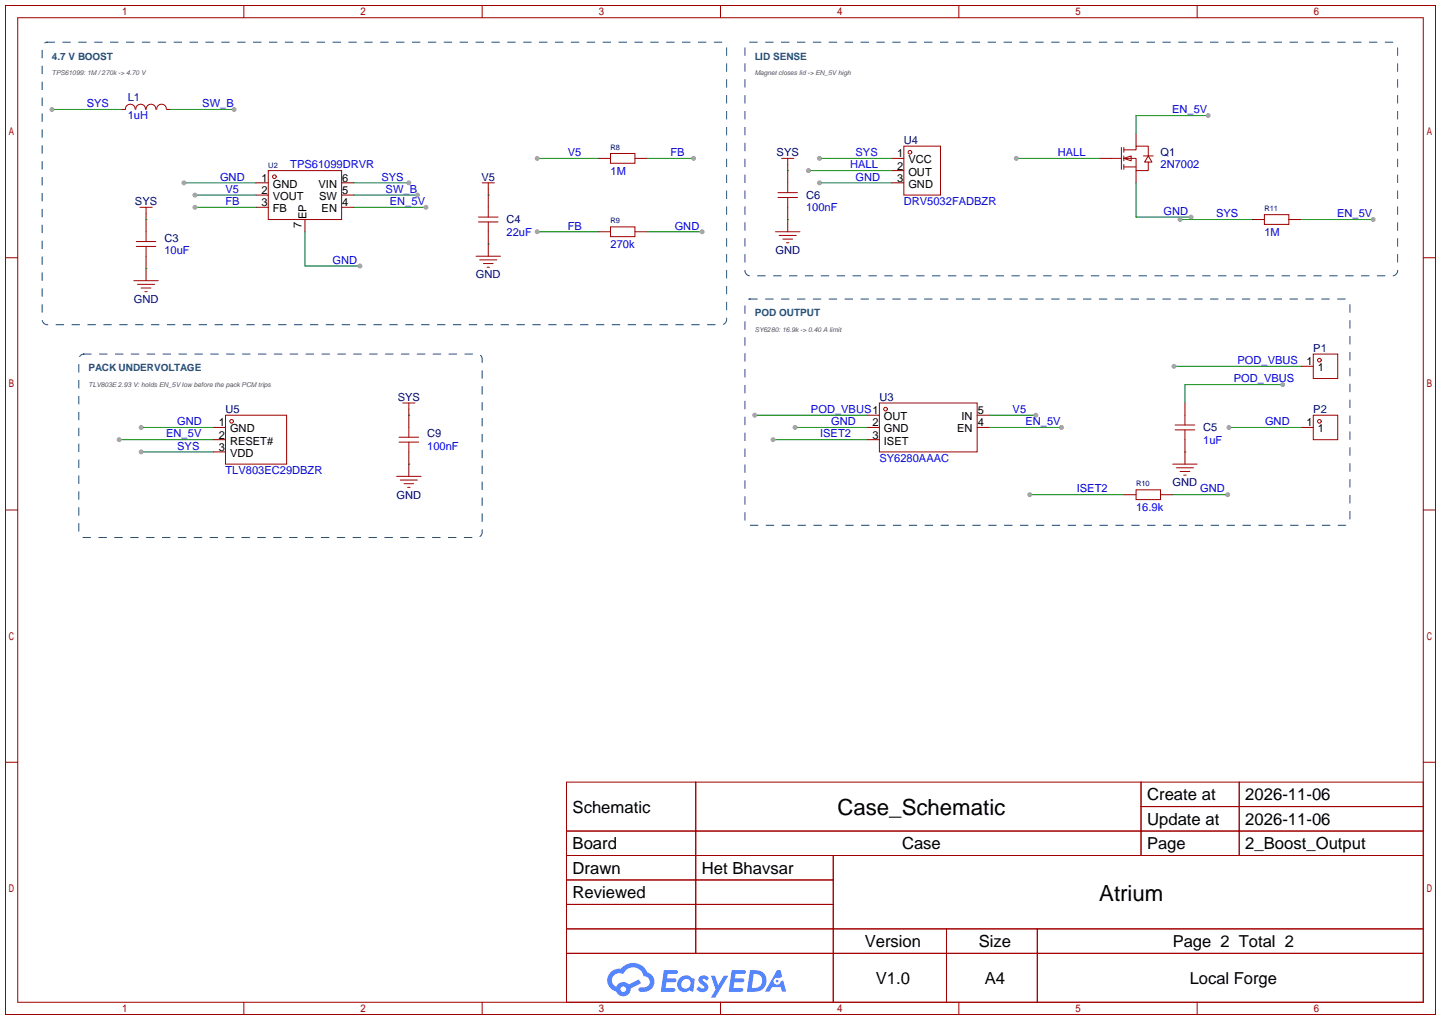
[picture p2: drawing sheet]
<svg xmlns="http://www.w3.org/2000/svg" width="299mm" height="212mm" viewBox="0 0 299 212" stroke-linecap="round" stroke-linejoin="round" font-family="sans-serif">
<g fill="none" stroke="#a10000" stroke-width=".21">
<path d="M1.1 1.1h297.2v209.6h-297.2zM3.7 3.7h292.1v204.5h-292.1zM50.7 1.1v2.6M100.2 1.1v2.6M149.7 1.1v2.6M199.3 1.1v2.6M248.8 1.1v2.6M1.1 53.5h2.6M295.8 53.5h2.5M1.1 105.9h2.6M295.8 105.9h2.5M1.1 158.3h2.6"/>
<path d="M295.8 158.3h2.5M117.7 162.4h178.1v45.8h-178.1zM117.7 172.6h178.1M117.7 177.7h178.1M144.6 162.4v35.6M173.2 177.7v30.5M237.1 162.4v15.3M237.1 167.5h58.7M257.5 162.4v15.3M117.7 182.8h55.5M117.7 192.9h178.1M117.7 187.8h55.5"/>
<path d="M117.7 198h178.1M196.7 192.9v15.3M215.6 192.9v15.3M50.7 208.2v2.5M100.2 208.2v2.5M149.7 208.2v2.5M199.3 208.2v2.5M248.8 208.2v2.5"/>
</g>
<g fill="#5487ff">
<path d="M145.5 202.8a1.3 1.3 0 0 1 1.8 .3l-.4 .6a.54 .54 0 0 0-.9-.2l.1 .2a1.34 1.34 0 0 1 1 1.8 1.47 1.47 0 0 1-2.4-.1l.5-.6a.64 .64 0 0 0 .5 .5 .64 .64 0 0 0 .7-.3l-.2-.2a1.35 1.35 0 0 1-.9-1.8z"/>
<path d="M147.7 202.7h.9l.7 1.9 1.1-1.9h.9l-2.7 4.5h-.9l1-1.7z"/>
<path d="M138 201.5h1.6a1.31 1.31 0 0 1 1.2 .2 .4 .4 0 0 1-.3 .6h-1.8l-.1 .9h1.6a.4 .4 0 0 1 .4 .4 .4 .4 0 0 1-.4 .4h-1.7l-.2 1.2h1.4a.46 .46 0 0 1 .5 .1 .46 .46 0 0 1 .1 .5l-.3 .2h-2.7z"/>
<path d="M152.1 201.5h1.6a1.32 1.32 0 0 1 1.3 .2 .39 .39 0 0 1-.4 .6h-1.7l-.2 .9h1.7a.4 .4 0 0 1 .3 .4 .4 .4 0 0 1-.4 .4h-1.7l-.2 1.2h1.4a.46 .46 0 0 1 .5 .1 .46 .46 0 0 1 .1 .5l-.3 .2h-2.7z"/>
<path d="M161.5 201.5h.7l.4 1.3-.7 .4a.75 .75 0 0 0-1.1 .3 .75 .75 0 0 0 .5 1 .75 .75 0 0 0 .9-.6l.6-.3 .6 2.4h-.9l-.2-1h-1.9l-.5 1h-.9z"/>
<path d="M155.9 201.5l-.7 4.5h1.5a2.27 2.27 0 0 0 2.6-2.3 2.27 2.27 0 0 0-2.7-2.2zM156.6 202.3a1.5 1.5 0 0 1 1.8 1.5 1.5 1.5 0 0 1-1.9 1.4h-.3z"/>
<path d="M141.3 203.1a1.6 1.6 0 0 0-.3 2.3 1.6 1.6 0 0 0 2.3 .2l.8 .4 .3-2.5-.2-.3h-.4a1.58 1.58 0 0 0-2.5-.1zM141.9 203.6a.98 .98 0 0 1 1.6 .5 .98 .98 0 0 1-1.1 1.2 .94 .94 0 0 1-.8-.6 .94 .94 0 0 1 .3-1.1z"/>
<path d="M126.9 201.9a2.37 2.37 0 0 0 1.2 4 1.54 1.54 0 0 0 1.7 1 1.54 1.54 0 0 0 1.3-1.6l2.1-1.1-.5-.8-2 1.1a1.57 1.57 0 0 0-2.6 .4 1.5 1.5 0 0 1-.8-2.1 1.5 1.5 0 0 1 2.2-.5 2.23 2.23 0 0 1 2.3-1.4 2.23 2.23 0 0 1 2 1.8 1.16 1.16 0 0 1 1.2 1.1 1.16 1.16 0 0 1-1 1.3h-.7a.47 .47 0 0 0-.6 .3 .47 .47 0 0 0 .4 .6 2.17 2.17 0 0 0 2.5-1 2.17 2.17 0 0 0-.3-2.7l-.8-.4a3.2 3.2 0 0 0-5.4-.7l-1.2 .1zM129 205.4a.58 .58 0 0 1 1.1 0 .58 .58 0 0 1-1.1 0z"/>
<circle cx="161.5" cy="203.8" r=".28"/>
</g>
<g fill="none" stroke="#a10000" stroke-width=".21">
<path d="M26.1 22.7a1.01 1.01 0 0 1 1-1.1 1.01 1.01 0 0 1 1 1.1M28.2 22.7a1.01 1.01 0 0 1 1-1.1 1.01 1.01 0 0 1 1 1.1M30.4 22.7a1.01 1.01 0 0 1 1-1.1 1.01 1.01 0 0 1 1 1.1M32.6 22.7a1.01 1.01 0 0 1 1-1.1 1.01 1.01 0 0 1 1 1.1M55.8 35.4h15.2v10.2h-15.2zM126.9 31.9h5.1v2h-5.1zM163.7 38v2M187.8 30.4h7.7v10.1h-7.7zM231 32.9h2M233 30.6v4.6M233.6 32.9l1.5-.5v1zM233.6 31.1h2.5v-.7h2.5v2"/>
<path d="M233.6 32.9h2.5v2.5h2.5v-1.7M233.6 34.7h2.5M233.6 30.6v1M233.6 32.4v1M233.6 34.2v1M237.6 32.4h2M238.6 32.4l.8 1.3h-1.5zM28.3 50.2h4.1M28.3 51.2h4.1M30.4 48.1v2.1M30.4 51.2v2M99.4 45.1h4.1"/>
<path d="M99.4 46.1h4.1M101.5 43.1v2M101.5 46.1v2M126.9 47.1h5.1v2h-5.1zM161.7 41h4M161.7 40h4M163.7 41v2.1M262.8 44.6h5v2h-5zM272.9 73.5h5.1v5.1h-5.1zM46.9 86.2h12.7v10.2h-12.7zM82.9 91.8h4.1M82.9 90.8h4.1"/>
<path d="M85 88.8v2M85 91.8v2.1M182.8 83.7h20.3v10.2h-20.3zM244.2 88.3h4.1M244.2 89.3h4.1M246.3 86.2v2.1M246.3 89.3v2M272.9 86.2h5.1v5.1h-5.1zM236.1 101.7h5.1v2.1h-5.1z"/>
<circle cx="57" cy="36.7" r=".38"/>
<circle cx="189.1" cy="31.6" r=".38"/>
<circle cx="274.2" cy="74.8" r=".38"/>
<circle cx="48.1" cy="87.5" r=".38"/>
<circle cx="184" cy="85" r=".38"/>
<circle cx="274.2" cy="87.5" r=".38"/>
</g>
<g fill="none" stroke="#870000" stroke-width=".21">
<path d="M25.3 22.7h.7M34.7 22.7h.7M53.2 38h2.6M71 38h2.5M124.3 32.9h2.6M132 32.9h2.5M163.7 35.4v2.6M185.3 38h2.5M185.3 32.9h2.5M185.3 35.4h2.5M228.5 32.9h2.5M236.1 27.8v2.6"/>
<path d="M236.1 35.4v2.6M30.4 45.6v2.5M30.4 53.2v2.6M53.2 40.5h2.6M53.2 43.1h2.6M63.4 45.6v2.5M71 40.5h2.5M71 43.1h2.5M101.5 40.5v2.6M101.5 48.1v2.6M124.3 48.1h2.6M132 48.1h2.5"/>
<path d="M163.7 43.1v2.5M260.2 45.6h2.6M267.8 45.6h2.6M270.4 76.1h2.5M44.3 88.8h2.6M44.3 91.3h2.6M44.3 93.9h2.6M85 86.2v2.6M85 93.9v2.5M180.2 86.2h2.6M180.2 88.8h2.6M180.2 91.3h2.6"/>
<path d="M203.1 86.2h2.5M203.1 88.8h2.5M246.3 83.7v2.5M246.3 91.3v2.6M270.4 88.8h2.5M233.6 102.7h2.5M241.2 102.7h2.5"/>
</g>
<path d="M9.8 8.8h140.2a1.02 1.02 0 0 1 1 1v56.6a1.09 1.09 0 0 1-1 1h-140.2a1.09 1.09 0 0 1-1-1v-56.6a1.09 1.09 0 0 1 1-1M155.8 8.8h133.6a1.02 1.02 0 0 1 1 1v46.5a1.09 1.09 0 0 1-1 1h-133.6a1.09 1.09 0 0 1-1-1v-46.5a1.09 1.09 0 0 1 1-1M17.4 73.5h81.8a1.02 1.02 0 0 1 1 1v36.1a1.09 1.09 0 0 1-1 1h-81.8a1.09 1.09 0 0 1-1-1v-36.1a1.09 1.09 0 0 1 1-1M155.8 62.1h123.7a1.02 1.02 0 0 1 1 1v45a1.09 1.09 0 0 1-1 1h-123.7a1.09 1.09 0 0 1-1-1v-45a1.09 1.09 0 0 1 1-1" fill="none" stroke="#1f4f78" stroke-width=".21" stroke-dasharray="1.5 1.8"/>
<path d="M38.2 38h15" fill="none" stroke="#008700" stroke-width=".21"/>
<circle cx="38.2" cy="38" r=".51" fill="#999"/>
<path d="M40.5 40.5h12.7" fill="none" stroke="#008700" stroke-width=".21"/>
<circle cx="40.5" cy="40.5" r=".51" fill="#999"/>
<path d="M40.5 43.1h12.7" fill="none" stroke="#008700" stroke-width=".21"/>
<circle cx="40.5" cy="43.1" r=".51" fill="#999"/>
<path d="M73.5 43.1h15" fill="none" stroke="#008700" stroke-width=".21"/>
<circle cx="88.5" cy="43.1" r=".51" fill="#999"/>
<path d="M73.5 40.5h13.2" fill="none" stroke="#008700" stroke-width=".21"/>
<circle cx="86.7" cy="40.5" r=".51" fill="#999"/>
<path d="M73.5 38h11.5" fill="none" stroke="#008700" stroke-width=".21"/>
<circle cx="85" cy="38" r=".51" fill="#999"/>
<path d="M63.4 48.1v7.1h11.4" fill="none" stroke="#008700" stroke-width=".21"/>
<circle cx="74.8" cy="55.2" r=".51" fill="#999"/>
<path d="M35.4 22.7h13.2" fill="none" stroke="#008700" stroke-width=".21"/>
<circle cx="48.6" cy="22.7" r=".51" fill="#999"/>
<path d="M10.8 22.7h14.5" fill="none" stroke="#008700" stroke-width=".21"/>
<circle cx="10.8" cy="22.7" r=".51" fill="#999"/>
<path d="M101.5 39.2v1.3M30.4 44.3v1.3M30.4 55.8v2.5M101.5 50.7v2.5" fill="none" stroke="#870000" stroke-width=".21"/>
<path d="M100.2 38h2.5M101.5 38v1.2M27.8 58.3h5.1M28.6 59.1h3.5M29.1 43.1h2.5M29.3 59.8h2.1M30.4 43.1v1.2M98.9 53.2h5.1M99.7 54h3.6M100.5 54.7h2M101.2 55.5h.5M30.1 60.6h.5" fill="none" stroke="#a10000" stroke-width=".21"/>
<path d="M134.5 32.9h9.6M30.4 45.6h.1M30.4 55.8h.1M101.5 40.5h.1M101.5 50.7h.1" fill="none" stroke="#008700" stroke-width=".21"/>
<circle cx="144.1" cy="32.9" r=".51" fill="#999"/>
<path d="M111.6 32.9h12.7" fill="none" stroke="#008700" stroke-width=".21"/>
<circle cx="111.6" cy="32.9" r=".51" fill="#999"/>
<path d="M134.5 48.1h11.4" fill="none" stroke="#008700" stroke-width=".21"/>
<circle cx="145.9" cy="48.1" r=".51" fill="#999"/>
<path d="M111.6 48.1h12.7" fill="none" stroke="#008700" stroke-width=".21"/>
<circle cx="111.6" cy="48.1" r=".51" fill="#999"/>
<path d="M156.8 86.2h23.4" fill="none" stroke="#008700" stroke-width=".21"/>
<circle cx="156.8" cy="86.2" r=".51" fill="#999"/>
<path d="M165.2 88.8h15" fill="none" stroke="#008700" stroke-width=".21"/>
<circle cx="165.2" cy="88.8" r=".51" fill="#999"/>
<path d="M160.7 91.3h19.5" fill="none" stroke="#008700" stroke-width=".21"/>
<circle cx="160.7" cy="91.3" r=".51" fill="#999"/>
<path d="M205.6 88.8h15" fill="none" stroke="#008700" stroke-width=".21"/>
<circle cx="220.6" cy="88.8" r=".51" fill="#999"/>
<path d="M205.6 86.2h9.7" fill="none" stroke="#008700" stroke-width=".21"/>
<circle cx="215.3" cy="86.2" r=".51" fill="#999"/>
<path d="M243.7 102.7h11.4" fill="none" stroke="#008700" stroke-width=".21"/>
<circle cx="255.1" cy="102.7" r=".51" fill="#999"/>
<path d="M214 102.7h19.6" fill="none" stroke="#008700" stroke-width=".21"/>
<circle cx="214" cy="102.7" r=".51" fill="#999"/>
<path d="M266.6 79.9h-20.3v3.8" fill="none" stroke="#008700" stroke-width=".21"/>
<circle cx="266.6" cy="79.9" r=".51" fill="#999"/>
<path d="M246.3 93.9v2.5" fill="none" stroke="#870000" stroke-width=".21"/>
<path d="M243.7 96.4h5.1M244.5 97.2h3.5M245.2 97.9h2.1M246 98.7h.5" fill="none" stroke="#a10000" stroke-width=".21"/>
<path d="M244 76.1h26.4M246.3 93.9h.1" fill="none" stroke="#008700" stroke-width=".21"/>
<circle cx="244" cy="76.1" r=".51" fill="#999"/>
<path d="M255.4 88.8h15" fill="none" stroke="#008700" stroke-width=".21"/>
<circle cx="255.4" cy="88.8" r=".51" fill="#999"/>
<path d="M170.3 32.9h15" fill="none" stroke="#008700" stroke-width=".21"/>
<circle cx="170.3" cy="32.9" r=".51" fill="#999"/>
<path d="M168 35.4h17.3" fill="none" stroke="#008700" stroke-width=".21"/>
<circle cx="168" cy="35.4" r=".51" fill="#999"/>
<path d="M170.3 38h15" fill="none" stroke="#008700" stroke-width=".21"/>
<circle cx="170.3" cy="38" r=".51" fill="#999"/>
<path d="M163.7 34.2v1.2M163.7 45.6v2.5" fill="none" stroke="#870000" stroke-width=".21"/>
<path d="M162.4 32.9h2.6M163.7 32.9v1.3M161.2 48.1h5M161.9 48.9h3.6M162.7 49.7h2M163.4 50.4h.6" fill="none" stroke="#a10000" stroke-width=".21"/>
<path d="M163.7 35.4h.1M251.1 24h-15v3.8M163.7 45.6h.1" fill="none" stroke="#008700" stroke-width=".21"/>
<circle cx="251.1" cy="24" r=".51" fill="#999"/>
<path d="M211.2 32.9h17.3" fill="none" stroke="#008700" stroke-width=".21"/>
<circle cx="211.2" cy="32.9" r=".51" fill="#999"/>
<path d="M236.1 38v7.1h11.4" fill="none" stroke="#008700" stroke-width=".21"/>
<circle cx="247.5" cy="45.1" r=".51" fill="#999"/>
<path d="M270.4 45.6h15" fill="none" stroke="#008700" stroke-width=".21"/>
<circle cx="285.4" cy="45.6" r=".51" fill="#999"/>
<path d="M245.2 45.6h15" fill="none" stroke="#008700" stroke-width=".21"/>
<circle cx="245.2" cy="45.6" r=".51" fill="#999"/>
<path d="M29.3 93.9h15" fill="none" stroke="#008700" stroke-width=".21"/>
<circle cx="29.3" cy="93.9" r=".51" fill="#999"/>
<path d="M24.8 91.3h19.5" fill="none" stroke="#008700" stroke-width=".21"/>
<circle cx="24.8" cy="91.3" r=".51" fill="#999"/>
<path d="M29.3 88.8h15" fill="none" stroke="#008700" stroke-width=".21"/>
<circle cx="29.3" cy="88.8" r=".51" fill="#999"/>
<path d="M85 85v1.2M85 96.4v2.5" fill="none" stroke="#870000" stroke-width=".21"/>
<path d="M82.4 98.9h5.1M83.2 99.7h3.5M83.7 83.7h2.5M85 83.7v1.3M83.9 100.5h2.1M84.7 101.2h.5" fill="none" stroke="#a10000" stroke-width=".21"/>
<path d="M85 96.4h.1M85 86.2h.1" fill="none" stroke="#008700" stroke-width=".21"/>
<g font-size="4.6">
<text x="174" y="169.4">Case_Schematic</text>
<text x="228.4" y="187.1">Atrium</text>
</g>
<g font-size="3.5">
<text x="238.4" y="166.2">Create at</text>
<text x="258.8" y="166.2">2026-11-06</text>
<text x="119" y="168.8">Schematic</text>
<text x="238.4" y="171.3">Update at</text>
<text x="258.8" y="171.3">2026-11-06</text>
<text x="119" y="176.4">Board</text>
<text x="187.5" y="176.4">Case</text>
<text x="258.8" y="176.4">2_Boost_Output</text>
<text x="119" y="181.5">Drawn</text>
<text x="145.9" y="181.5">Het Bhavsar</text>
<text x="119" y="186.6">Reviewed</text>
<text x="179.7" y="196.7">Version</text>
<text x="203.4" y="196.7">Size</text>
<text x="182" y="204.3">V1.0</text>
<text x="204.7" y="204.3">A4</text>
</g>
<g font-size="3.4">
<text x="238.4" y="176.4">Page</text>
<text x="243.7" y="196.7">Page 2 Total 2</text>
<text x="247.3" y="204.3">Local Forge</text>
</g>
<g font-size="2.3" fill="#00f">
<text x="18" y="22.3">SYS</text>
<text x="42" y="22.3">SW_B</text>
<text x="243.6" y="23.5">EN_5V</text>
<text x="26.5" y="24.8">1uH</text>
<text x="60.3" y="35">TPS61099DRVR</text>
<text x="118" y="32.4">V5</text>
<text x="139.3" y="32.4">FB</text>
<text x="176.7" y="35">HALL</text>
<text x="177.8" y="32.4">SYS</text>
<text x="219.8" y="32.4">HALL</text>
<text x="241.2" y="35">2N7002</text>
<text x="45.7" y="37.5">GND</text>
<text x="46.9" y="40.1">V5</text>
<text x="79.2" y="37.5">SYS</text>
<text x="80.1" y="40.1">SW_B</text>
<text x="126.9" y="36.2">1M</text>
<text x="177.8" y="37.5">GND</text>
<text x="46.9" y="42.6">FB</text>
<text x="81" y="42.6">EN_5V</text>
<text x="118" y="47.7">FB</text>
<text x="140.2" y="47.7">GND</text>
<text x="167.5" y="43.9">100nF</text>
<text x="187.8" y="42.6">DRV5032FADBZR</text>
<text x="241.8" y="44.6">GND</text>
<text x="252.7" y="45.1">SYS</text>
<text x="277.9" y="45.1">EN_5V</text>
<text x="34.2" y="52.8">10uF</text>
<text x="105.3" y="48.9">22uF</text>
<text x="126.9" y="51.5">270k</text>
<text x="262.8" y="48.9">1M</text>
<text x="69.1" y="54.8">GND</text>
<text x="257.2" y="75.6">POD_VBUS</text>
<text x="256.4" y="79.4">POD_VBUS</text>
<text x="36.8" y="88.3">GND</text>
<text x="168.5" y="85.8">POD_VBUS1</text>
<text x="172.7" y="88.3">GND</text>
<text x="210.4" y="85.8">V5</text>
<text x="213.1" y="88.3">EN_5V</text>
<text x="262.9" y="88.3">GND</text>
<text x="34.5" y="90.9">EN_5V</text>
<text x="36.8" y="93.4">SYS</text>
<text x="88.8" y="93.4">100nF</text>
<text x="170.4" y="90.9">ISET2</text>
<text x="182.8" y="95.9">SY6280AAAC</text>
<text x="250.1" y="92.1">1uF</text>
<text x="46.9" y="98.5">TLV803EC29DBZR</text>
<text x="223.8" y="102.3">ISET2</text>
<text x="236.1" y="106.1">16.9k</text>
<text x="249.4" y="102.3">GND</text>
</g>
<g font-size="2.3" fill="#000080">
<text x="26.5" y="21">L1</text>
<text x="187.8" y="29.9">U4</text>
<text x="161.4" y="32.4">SYS</text>
<text x="241.2" y="32.4">Q1</text>
<text x="100.1" y="37.5">V5</text>
<text x="167.5" y="41.3">C6</text>
<text x="28" y="42.6">SYS</text>
<text x="105.3" y="46.4">C4</text>
<text x="34.2" y="50.2">C3</text>
<text x="161.1" y="52.8">GND</text>
<text x="98.9" y="57.8">GND</text>
<text x="27.8" y="62.9">GND</text>
<text x="272.9" y="73.1">P1</text>
<text x="82.7" y="83.2">SYS</text>
<text x="182.8" y="83.2">U3</text>
<text x="46.9" y="85.8">U5</text>
<text x="250.1" y="89.6">C5</text>
<text x="272.9" y="85.8">P2</text>
<text x="88.8" y="90.9">C9</text>
<text x="243.7" y="101">GND</text>
<text x="82.4" y="103.6">GND</text>
</g>
<g font-size="2.3">
<text x="186.4" y="32.7">1</text>
<text x="186.4" y="35.2">2</text>
<text x="188.8" y="33.9">VCC</text>
<text x="54.3" y="37.7">1</text>
<text x="54.3" y="40.3">2</text>
<text x="56.7" y="39">GND</text>
<text x="56.7" y="41.6">VOUT</text>
<text x="66.2" y="39">VIN</text>
<text x="66.3" y="41.6">SW</text>
<text x="71.1" y="40.3">5</text>
<text x="71.1" y="37.7">6</text>
<text x="186.4" y="37.7">3</text>
<text x="188.8" y="36.5">OUT</text>
<text x="188.8" y="39">GND</text>
<text x="54.3" y="42.8">3</text>
<text x="56.7" y="44.1">FB</text>
<text x="62.7" y="47.4" transform="rotate(-90 62.7 47.4)">7</text>
<text x="63.7" y="45.6" transform="rotate(-90 63.7 45.6)">EP</text>
<text x="66.8" y="44.1">EN</text>
<text x="71.1" y="42.8">4</text>
<text x="271.5" y="75.8">1</text>
<text x="273.9" y="77.1">1</text>
<text x="45.5" y="88.5">1</text>
<text x="47.8" y="89.8">GND</text>
<text x="181.3" y="88.5">2</text>
<text x="183.7" y="87.3">OUT</text>
<text x="183.7" y="89.8">GND</text>
<text x="198.9" y="89.8">EN</text>
<text x="199.8" y="87.3">IN</text>
<text x="203.2" y="88.5">4</text>
<text x="203.2" y="86">5</text>
<text x="271.5" y="88.5">1</text>
<text x="273.9" y="89.8">1</text>
<text x="45.5" y="93.6">3</text>
<text x="45.5" y="91.1">2</text>
<text x="47.8" y="94.9">VDD</text>
<text x="47.8" y="92.4">RESET#</text>
<text x="181.3" y="91.1">3</text>
<text x="183.7" y="92.4">ISET</text>
</g>
<g font-size="2.1" fill="#1f4e79">
<text x="10.8" y="12.4">4.7 V BOOST</text>
<text x="156.8" y="12.4">LID SENSE</text>
<text x="156.8" y="65.7">POD OUTPUT</text>
<text x="18.4" y="77.1">PACK UNDERVOLTAGE</text>
</g>
<g font-size="1.6" fill="#000080">
<text x="55.8" y="35">U2</text>
<text x="126.9" y="31.2">R8</text>
<text x="126.9" y="46.4">R9</text>
<text x="262.8" y="43.9">R11</text>
<text x="236.1" y="101">R10</text>
</g>
<g font-size="1.4" fill="#555">
<text x="10.8" y="15.7">TPS61099: 1M / 270k -&gt; 4.70 V</text>
<text x="156.8" y="15.6">Magnet closes lid -&gt; EN_5V high</text>
<text x="156.8" y="69">SY6280: 16.9k -&gt; 0.40 A limit</text>
<text x="18.4" y="80.4">TLV803E 2.93 V: holds EN_5V low before the pack PCM trips</text>
</g>
</svg>
